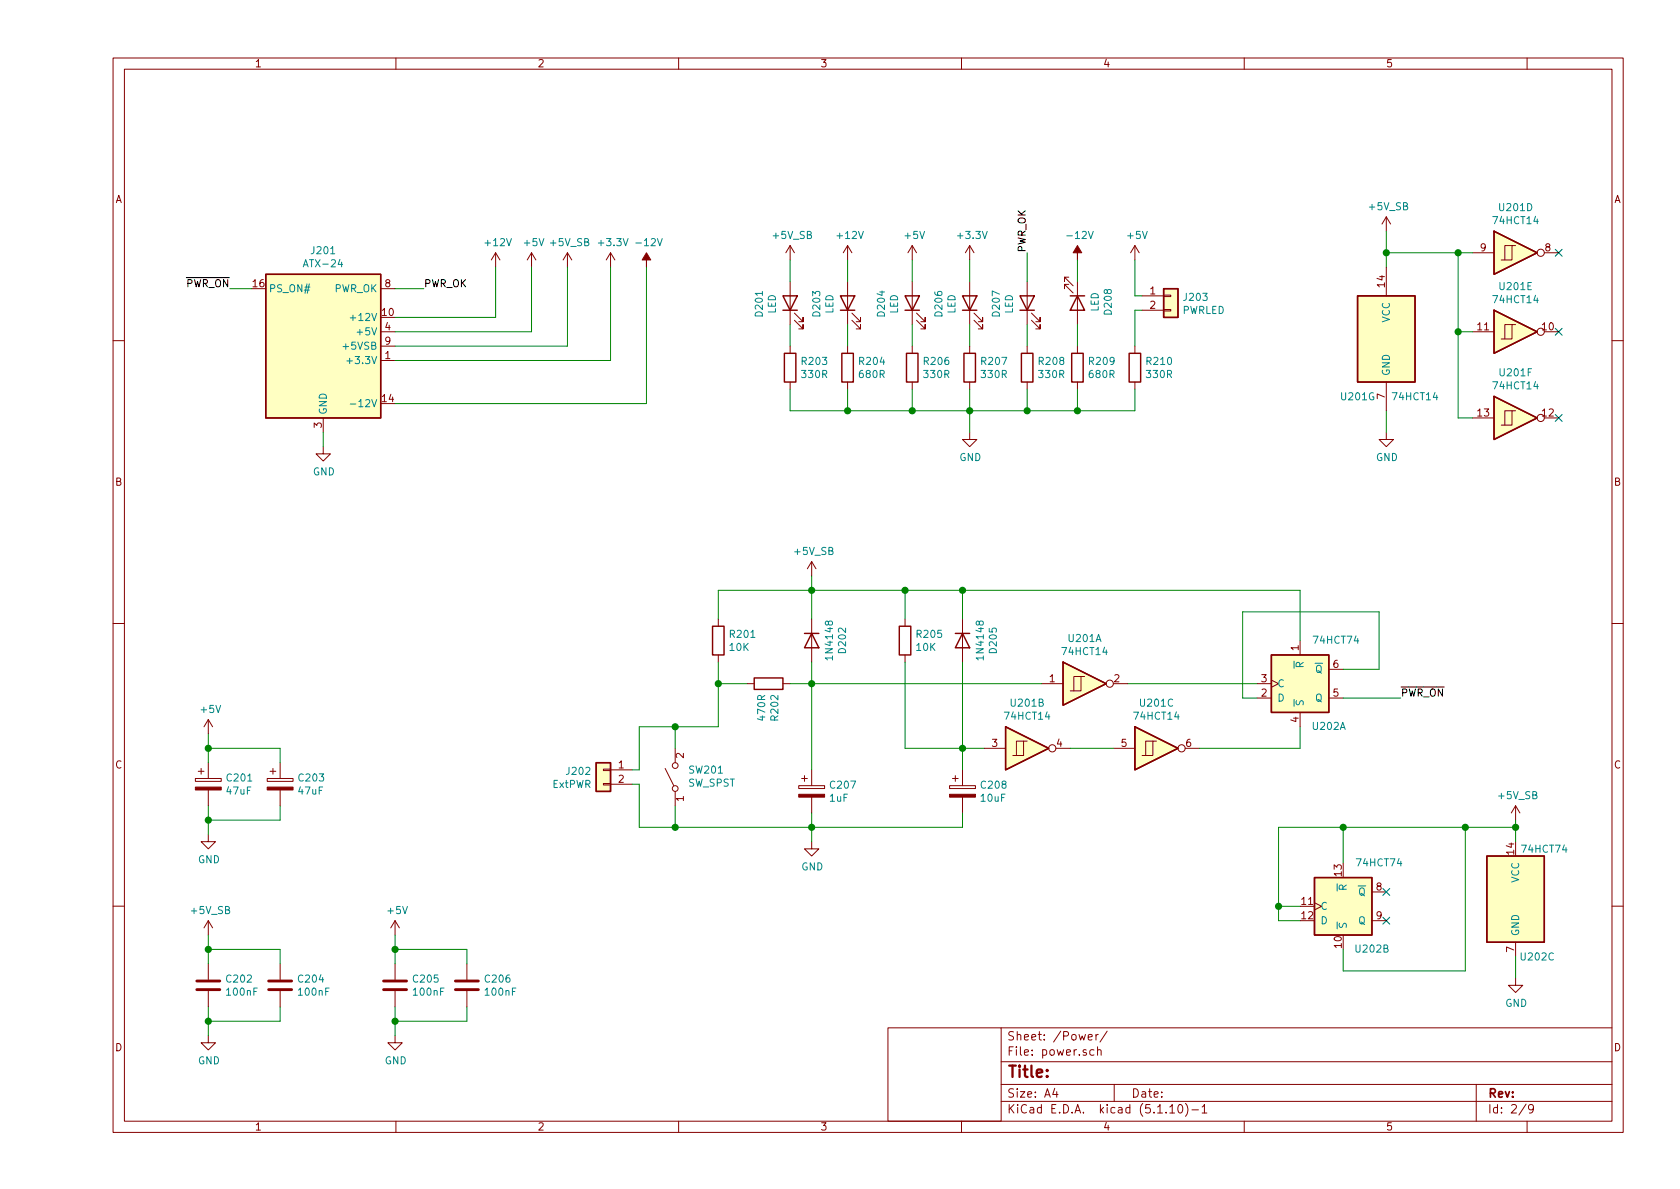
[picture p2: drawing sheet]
<svg xmlns="http://www.w3.org/2000/svg" width="297mm" height="210mm" viewBox="0 0 297 210" stroke-linecap="round" stroke-linejoin="round" font-family="sans-serif">
<g fill="none" stroke="#840000" stroke-width=".18">
<path d="M20 10.3h267v189.9h-267zM22 12.2h263v186.1h-263zM70 10.3v1.9M120 10.3v1.9M170 10.3v1.9M220 10.3v1.9M270 10.3v1.9M245.1 38.3v2.6M245.1 38.3l-.8 1.3M245.1 38.3l.8 1.3M67.3 58.7h2.5M67.3 51h2.5"/>
<path d="M87.6 44.7l-.7 1.3M87.6 44.7v2.5M87.6 44.7l.8 1.3M94 44.7l-.8 1.3M94 44.7v2.5M94 44.7l.7 1.3M100.3 44.7l-.7 1.3M100.3 44.7v2.5M100.3 44.7l.8 1.3M107.9 44.7l-.7 1.3M107.9 44.7v2.5M107.9 44.7l.8 1.3"/>
<path d="M139.7 43.4v2.6M139.7 49.8v7.6M139.7 43.4l-.8 1.3M139.7 43.4l.8 1.3M140.5 56.6l1.5 1.6v-.8v.8h-.8M140.5 55.4l1.5 1.5v-.8v.8h-.8M149.9 43.4v2.6M149.9 49.8v7.6M149.9 43.4l-.8 1.3M149.9 43.4l.7 1.3M150.6 56.6l1.5 1.6v-.8v.8h-.7M150.6 55.4l1.5 1.5v-.8v.8h-.7"/>
<path d="M161.3 43.4v2.6M161.3 49.8v7.6M161.3 43.4l-.8 1.3M161.3 43.4l.8 1.3M162.1 56.6l1.5 1.6v-.8v.8h-.8M162.1 55.4l1.5 1.5v-.8v.8h-.8M171.4 43.4v2.6M171.4 49.8v7.6M171.4 43.4l-.7 1.3M171.4 43.4l.8 1.3M172.2 56.6l1.5 1.6v-.8v.8h-.7M172.2 55.4l1.5 1.5v-.8v.8h-.7"/>
<path d="M181.6 49.8v7.6M182.4 56.6l1.5 1.6v-.8v.8h-.8M182.4 55.4l1.5 1.5v-.8v.8h-.8M189 49h-.8v.8v-.8l1.5 1.5M189 50.3h-.8v.7v-.7l1.5 1.5M190.5 49.8v7.6M200.7 43.4v2.6M200.7 43.4l-.8 1.3M200.7 43.4l.7 1.3M201.9 52.3h3.8M201.9 54.9h3.8M205.7 54.7h1.3v.3h-1.3z"/>
<path d="M205.7 52.2h1.3v.2h-1.3zM245.1 47.2v5.1M260.3 44.7h3.9M260.3 58.7h3.9M267.3 43.4h-1.2v2.6M267.3 57.4h-1.2v2.5M268 43.4h-.7v2.6h-1.9M268 57.4h-.7v2.5h-1.9M273 44.7h2.6M273 58.7h2.6M20 60.2h2M57.1 79v1.3h1.3l-1.3 1.2-1.2-1.2h1.2"/>
<path d="M57.1 73.9v2.5M67.3 63.7h2.5M67.3 61.2h2.5M139.7 61.2v1.3M139.7 67.6v1.2M149.9 61.2v1.3M149.9 67.6v1.2M161.3 61.2v1.3M161.3 67.6v1.2M171.4 76.4v1.3h1.3l-1.3 1.3-1.2-1.3h1.2M171.4 61.2v1.3M171.4 67.6v1.2"/>
<path d="M181.6 61.2v1.3M181.6 67.6v1.2M190.5 61.2v1.3M190.5 67.6v1.2M200.7 61.2v1.3M200.7 67.6v1.2M245.1 76.4v1.3h1.3l-1.3 1.3-1.3-1.3h1.3M245.1 67.6v5M260.3 73.9h3.9M267.3 72.6h-1.2v2.6M268 72.6h-.7v2.6h-1.9M273 73.9h2.6"/>
<path d="M285 60.2h2M143.5 99.3v2.5M143.5 99.3l-.8 1.3M143.5 99.3l.8 1.3M20 110.3h2M127 109.5v1.2M127 115.8v1.3M143.5 109.5v7.6M160 109.5v1.2M160 115.8v1.3M170.2 109.5v7.6M191.1 119.6h-1.2v2.6"/>
<path d="M191.8 119.6h-.7v2.6h-1.9M229.9 113.3v2.5M234.9 118.4h2.6M285 110.3h2M34.5 137.7h4.6v.5h-4.6zM35.1 136.4h1M35.6 135.9v1M36.8 127.2v2.6M36.8 134.9v2.8M36.8 139.7v2.8M36.8 127.2l-.7 1.3M36.8 127.2l.8 1.3"/>
<path d="M47.2 137.7h4.6v.5h-4.6zM47.8 136.4h1M48.3 135.9v1M49.5 134.9v2.8M49.5 139.7v2.8M106.7 138.6h1.2v.2h-1.2zM106.7 136h1.2v.3h-1.2zM107.9 136.1h3.9M107.9 138.7h3.9M117.6 135.9l1.5 3M119.4 132.3v2.6M119.4 139.9v2.6"/>
<path d="M132.1 120.9h1.2M138.4 120.9h1.3M141.2 138.9h4.6v.5h-4.6zM141.7 137.7h1M142.2 137.2v1M143.5 136.1v2.8M167.9 138.9h4.6v.5h-4.6zM168.4 137.7h1M168.9 137.2v1M170.2 136.1v2.8M174 132.3h3.8M181 131.1h-1.3v2.5"/>
<path d="M181.6 131.1h-.6v2.5h-1.9M184.1 120.9h3.9M186.7 132.3h2.5M196.8 120.9h2.6M196.8 132.3h3.9M203.8 131.1h-1.2v2.5M204.5 131.1h-.7v2.5h-1.9M209.5 132.3h2.6M222.2 120.9h2.6M222.2 123.4h2.6M224.8 120.3l1.3 .6-1.3 .6M229.9 126v2.5"/>
<path d="M234.9 123.4h2.6M36.8 147.6v1.2h1.3l-1.3 1.3-1.2-1.3h1.2M143.5 148.8v1.3h1.3l-1.3 1.3-1.3-1.3h1.3M143.5 141v2.8M170.2 141v2.8M232.4 159.6l1.3 .7-1.3 .6M242.6 157.7h2.5M268 142.5v2.5M268 142.5l-.8 1.3M268 142.5l.7 1.3M20 160.2h2M36.8 162.8l-.7 1.3"/>
<path d="M36.8 162.8v2.5M36.8 170.4v2.8M36.8 175.3v2.7M36.8 162.8l.8 1.3M49.5 170.4v2.8M49.5 175.3v2.7M69.8 162.8v2.5M69.8 170.4v2.8M69.8 175.3v2.7M69.8 162.8l-.7 1.3M69.8 162.8l.8 1.3M82.5 170.4v2.8"/>
<path d="M82.5 175.3v2.7M242.6 162.8h2.5M268 173v1.2h1.2l-1.2 1.3-1.3-1.3h1.3M268 166.6v2.6M285 160.2h2M36.8 183.1v1.3h1.3l-1.3 1.3-1.2-1.3h1.2M69.8 183.1v1.3h1.3l-1.3 1.3-1.2-1.3h1.2M70 198.3v1.9M120 198.3v1.9M157 181.8h20v16.5h-20zM170 198.3v1.9M177 194.8h108"/>
<path d="M177 191.8h108M177 187.8h108M177 181.8h108M186.5 192.5l-.4 1h1M186.8 193v1M192.4 183.4l.7-.1v-.3l-.5-.1-.2 .2 .1 .7h.6M193.4 185.7l-.4-.1-.3 .3 .1 .6 .2 .1 .4-.1M193.8 182.9v1M194.1 185.7l.2-.1 .3 .1 .1 .9M194.1 185.1v1.5M194.2 182.9l-.4 .2v.1M195.8 182.3l-1.3 2"/>
<path d="M197 191.8v3M206.8 195.8l.5-.5v1.5M206.8 196.8h.9M208.5 195.4l.1-.1a.8 .8 0 0 1 .5 .8 .8 .8 0 0 1-.5 .7 1 1 0 0 1-.1-1.4zM209.6 195.1a1.71 1.71 0 0 1 0 2.3M210.7 196.3h1.2M212.5 195.8l.5-.5v1.5M212.5 196.8h.9M220 198.3v1.9M261 191.8v6.5M269.8 195.2l-1.2 2M270 198.3v1.9"/>
<path d="M271.1 196l-.3 .3-.4-.1-.1-.2v-.4l.1-.2 .4-.1 .2 .2a1.19 1.19 0 0 1-.2 1.2l-.4 .1"/>
<circle cx="272.4" cy="58.7" r=".63"/>
<circle cx="272.4" cy="44.7" r=".63"/>
<circle cx="272.4" cy="73.9" r=".63"/>
<circle cx="119.4" cy="139.4" r=".51"/>
<circle cx="119.4" cy="135.4" r=".51"/>
<circle cx="186.1" cy="132.3" r=".63"/>
<circle cx="196.2" cy="120.9" r=".63"/>
<circle cx="208.9" cy="132.3" r=".63"/>
</g>
<g fill="none" stroke="#840000" stroke-width=".25">
<path d="M47 48.5h20.3v25.4h-20.3zM138.4 52.3h2.6l-1.3 2.6zM138.4 54.9h2.6M148.6 52.3h2.5l-1.2 2.6zM148.6 54.9h2.5M160 52.3h2.6l-1.3 2.6zM160 54.9h2.6M170.2 52.3h2.5l-1.3 2.6zM170.2 54.9h2.5M180.3 52.3h2.6l-1.3 2.6zM180.3 54.9h2.6M189.2 52.3h2.6"/>
<path d="M190.5 52.3l1.3 2.6h-2.6zM205.7 51h2.6v5.1h-2.6zM240 52.3h10.2v15.3h-10.2zM264.2 40.9l7.6 3.8-7.6 3.8zM264.2 54.9l7.6 3.8-7.6 3.8zM138.7 62.5h2v5.1h-2zM148.8 62.5h2.1v5.1h-2.1zM160.3 62.5h2v5.1h-2zM170.4 62.5h2.1v5.1h-2.1zM180.6 62.5h2v5.1h-2zM189.5 62.5h2v5.1h-2zM199.6 62.5h2.1v5.1h-2.1z"/>
<path d="M264.2 70.1l7.6 3.8-7.6 3.8zM126 110.7h2v5.1h-2zM133.3 119.9h5.1v2h-5.1zM142.2 112h2.6M143.5 112l1.3 2.5h-2.6zM159 110.7h2v5.1h-2zM168.9 112h2.5M170.2 112l1.2 2.5h-2.5zM188 117.1l7.6 3.8-7.6 3.8zM224.8 115.8h10.1v10.2h-10.1zM105.4 134.9h2.5v5h-2.5zM177.8 128.5l7.6 3.8-7.6 3.8z"/>
<path d="M200.7 128.5l7.6 3.8-7.6 3.8zM232.4 155.2h10.2v10.1h-10.2zM262.9 151.4h10.1v15.2h-10.1z"/>
</g>
<path d="M34.8 175h4.1M34.8 173.5h4.1M47.5 175h4.1M47.5 173.5h4.1M67.8 175h4.1M67.8 173.5h4.1M80.5 175h4.1M80.5 173.5h4.1" fill="none" stroke="#840000" stroke-width=".51"/>
<g fill="#ffffc2" stroke="#ffffc2" stroke-width=".18">
<path d="M240 52.3h10.2v15.3h-10.2z"/>
<path d="M264.2 40.9l7.6 3.8-7.6 3.8z"/>
<path d="M264.2 70.1l7.6 3.8-7.6 3.8z"/>
<path d="M264.2 54.9l7.6 3.8-7.6 3.8z"/>
<path d="M232.4 155.2h10.2v10.1h-10.2z"/>
<path d="M262.9 151.4h10.1v15.2h-10.1z"/>
<path d="M205.7 51h2.6v5.1h-2.6z"/>
<path d="M47 48.5h20.3v25.4h-20.3z"/>
<path d="M105.4 134.9h2.5v5h-2.5z"/>
<path d="M188 117.1l7.6 3.8-7.6 3.8z"/>
<path d="M224.8 115.8h10.1v10.2h-10.1z"/>
<path d="M200.7 128.5l7.6 3.8-7.6 3.8z"/>
<path d="M177.8 128.5l7.6 3.8-7.6 3.8z"/>
</g>
<g fill="#840000" stroke="#840000" stroke-width=".18">
<path d="M141.2 140.5h4.6v.5h-4.6z"/>
<path d="M114.3 44.7l.8 1.3h-.8v1.2v-1.2h-.8z"/>
<path d="M34.5 139.2h4.6v.5h-4.6z"/>
<path d="M190.5 43.4l.8 1.3h-.8v1.3v-1.3h-.8z"/>
<path d="M47.2 139.2h4.6v.5h-4.6z"/>
<path d="M167.9 140.5h4.6v.5h-4.6z"/>
</g>
<path d="M61.9 56.2h1M61.3 63.8h1M61.9 71.4h1" fill="none" stroke="#008484" stroke-width=".18"/>
<g fill="none" stroke="#008400" stroke-width=".18">
<path d="M40.6 51h3.8M69.8 51h5.1M87.6 47.2v8.9h-17.8M94 47.2v11.5h-24.2M100.3 47.2v14h-30.5M107.9 47.2v16.5h-38.1M114.3 47.2v24.2h-44.5M139.7 46v3.8M139.7 57.4v3.8M149.9 46v3.8M149.9 57.4v3.8M161.3 46v3.8"/>
<path d="M161.3 57.4v3.8M171.4 46v3.8M171.4 57.4v3.8M181.6 44.7v5.1M181.6 57.4v3.8M190.5 46v3.8M190.5 57.4v3.8M200.7 46v6.3h1.2M201.9 54.9h-1.2v6.3M245.1 40.9v6.3M245.1 44.7h15.2M257.8 44.7v29.2h2.5"/>
<path d="M257.8 58.7h2.5M57.1 76.4v2.6M139.7 68.8v3.8h61v-3.8M149.9 68.8v3.8M161.3 68.8v3.8M171.4 68.8v7.6M181.6 68.8v3.8M190.5 68.8v3.8M245.1 72.6v3.8M127 117.1v11.4h-14v7.6h-1.2M127 109.5v-5.1h102.9v8.9M143.5 101.8v7.7"/>
<path d="M143.5 117.1v19M160 117.1v15.2h14M160 104.4v5.1M170.2 104.4v5.1M170.2 117.1v19M237.5 118.4h6.3v-10.2h-24.1v15.2h2.5M36.8 132.3h12.7v2.6M36.8 129.8v5.1M111.8 138.7h1.2v7.6h57.2v-2.5M119.4 128.5v3.8M127 120.9h5.1M139.7 120.9h44.4"/>
<path d="M189.2 132.3h7.6M199.4 120.9h22.8M229.9 128.5v3.8h-17.8M237.5 123.4h10.1M36.8 142.5v5.1M49.5 142.5v2.5h-12.7M119.4 142.5v3.8M143.5 143.8v5M237.5 146.3v6.3M259.1 146.3v25.4h-21.6v-3.8M268 146.3h-41.9v16.5h3.8M268 145v3.8"/>
<path d="M36.8 167.9h12.7v2.5M36.8 165.3v5.1M36.8 178v5.1M49.5 178v2.6h-12.7M69.8 165.3v5.1M69.8 178v5.1M69.8 167.9h12.7v2.5M82.5 178v2.6h-12.7M226.1 160.3h3.8M268 169.2v3.8"/>
</g>
<g fill="#008400" stroke="#008400" stroke-width=".25">
<circle cx="36.8" cy="132.3" r=".51"/>
<circle cx="36.8" cy="145" r=".51"/>
<circle cx="171.5" cy="72.6" r=".51"/>
<circle cx="181.6" cy="72.6" r=".51"/>
<circle cx="190.5" cy="72.6" r=".51"/>
<circle cx="161.3" cy="72.6" r=".51"/>
<circle cx="149.9" cy="72.6" r=".51"/>
<circle cx="170.2" cy="132.3" r=".51"/>
<circle cx="36.8" cy="167.9" r=".51"/>
<circle cx="119.4" cy="128.5" r=".51"/>
<circle cx="127" cy="120.9" r=".51"/>
<circle cx="119.4" cy="146.3" r=".51"/>
<circle cx="257.8" cy="58.7" r=".51"/>
<circle cx="143.5" cy="146.3" r=".51"/>
<circle cx="257.8" cy="44.7" r=".51"/>
<circle cx="268" cy="146.3" r=".51"/>
<circle cx="143.5" cy="120.9" r=".51"/>
<circle cx="259.1" cy="146.3" r=".51"/>
<circle cx="143.5" cy="104.4" r=".51"/>
<circle cx="160" cy="104.4" r=".51"/>
<circle cx="245.1" cy="44.7" r=".51"/>
<circle cx="237.5" cy="146.3" r=".51"/>
<circle cx="226.1" cy="160.3" r=".51"/>
<circle cx="170.2" cy="104.4" r=".51"/>
<circle cx="69.9" cy="167.9" r=".51"/>
<circle cx="69.9" cy="180.6" r=".51"/>
<circle cx="36.8" cy="180.6" r=".51"/>
</g>
<path d="M275 58.1l1.2 1.2M275 44.1l1.2 1.2M276.2 58.1l-1.2 1.2M276.2 44.1l-1.2 1.2M275 73.3l1.2 1.2M276.2 73.3l-1.2 1.2M244.5 157.1l1.2 1.2M245.7 157.1l-1.2 1.2M244.5 162.2l1.2 1.2M245.7 162.2l-1.2 1.2" fill="none" stroke="#000084" stroke-width=".18"/>
<text font-size="2.8" fill="#840000" x="178" y="190.5">Title:</text>
<g font-size="2.1" fill="#840000">
<text x="178" y="184">Sheet: /Power/</text>
<text x="178" y="186.7">File: power.sch</text>
<text x="178" y="196.9">KiCad E.D.A. kicad (5.1.10)-1</text>
<text x="178" y="194.1">Size: A4</text>
<text x="200" y="194.1">Date:</text>
<text x="263" y="194.1">Rev:</text>
<text x="263" y="196.9">Id: 2/9</text>
</g>
<g font-size="1.8" fill="#840000">
<text x="45" y="11.9">1</text>
<text x="95" y="11.9">2</text>
<text x="145" y="11.9">3</text>
<text x="195" y="11.9">4</text>
<text x="245" y="11.9">5</text>
<text x="20.4" y="35.9">A</text>
<text x="285.4" y="35.9">A</text>
<text x="261.8" y="44.4">9</text>
<text x="273.2" y="44.4">8</text>
<text x="44.8" y="50.8">16</text>
<text x="68.1" y="50.8">8</text>
<text x="203.4" y="52.1">1</text>
<text x="244.9" y="50.7" transform="rotate(-90 244.9 50.7)">14</text>
<text x="67.6" y="55.9">10</text>
<text x="68.1" y="58.4">4</text>
<text x="203.4" y="54.6">2</text>
<text x="261.3" y="58.4">11</text>
<text x="272.7" y="58.4">10</text>
<text x="68.1" y="63.5">1</text>
<text x="68.1" y="61">9</text>
<text x="67.6" y="71.1">14</text>
<text x="244.9" y="70.6" transform="rotate(-90 244.9 70.6)">7</text>
<text x="56.9" y="75.7" transform="rotate(-90 56.9 75.7)">3</text>
<text x="261.3" y="73.7">13</text>
<text x="272.7" y="73.7">12</text>
<text x="20.4" y="85.9">B</text>
<text x="285.4" y="85.9">B</text>
<text x="229.6" y="115" transform="rotate(-90 229.6 115)">1</text>
<text x="235.7" y="118.1">6</text>
<text x="185.6" y="120.6">1</text>
<text x="197" y="120.6">2</text>
<text x="223" y="123.2">2</text>
<text x="223" y="120.6">3</text>
<text x="235.7" y="123.2">5</text>
<text x="229.6" y="127.7" transform="rotate(-90 229.6 127.7)">4</text>
<text x="20.4" y="135.9">C</text>
<text x="109.4" y="135.9">1</text>
<text x="120.9" y="134.1" transform="rotate(-90 120.9 134.1)">2</text>
<text x="175.4" y="132.1">3</text>
<text x="186.8" y="132.1">4</text>
<text x="198.3" y="132.1">5</text>
<text x="209.7" y="132.1">6</text>
<text x="285.4" y="135.9">C</text>
<text x="109.4" y="138.4">2</text>
<text x="120.9" y="141.7" transform="rotate(-90 120.9 141.7)">1</text>
<text x="237.2" y="154.9" transform="rotate(-90 237.2 154.9)">13</text>
<text x="267.7" y="151.1" transform="rotate(-90 267.7 151.1)">14</text>
<text x="230.2" y="160">11</text>
<text x="243.4" y="157.5">8</text>
<text x="230.2" y="162.6">12</text>
<text x="237.2" y="167.6" transform="rotate(-90 237.2 167.6)">10</text>
<text x="243.4" y="162.6">9</text>
<text x="267.7" y="168.4" transform="rotate(-90 267.7 168.4)">7</text>
<text x="20.4" y="185.9">D</text>
<text x="285.4" y="185.9">D</text>
<text x="45" y="199.9">1</text>
<text x="95" y="199.9">2</text>
<text x="145" y="199.9">3</text>
<text x="195" y="199.9">4</text>
<text x="245" y="199.9">5</text>
</g>
<g font-size="1.8" fill="#008484">
<text x="242.2" y="37.2">+5V_SB</text>
<text x="264.2" y="39.6">74HCT14</text>
<text x="265.2" y="37.3">U201D</text>
<text x="54.1" y="47.3">ATX-24</text>
<text x="55.2" y="45">J201</text>
<text x="85.9" y="43.5">+12V</text>
<text x="92.8" y="43.5">+5V</text>
<text x="97.4" y="43.5">+5V_SB</text>
<text x="106" y="43.5">+3.3V</text>
<text x="112.8" y="43.5">-12V</text>
<text x="136.8" y="42.3">+5V_SB</text>
<text x="148.2" y="42.3">+12V</text>
<text x="160.1" y="42.3">+5V</text>
<text x="169.5" y="42.3">+3.3V</text>
<text x="189" y="42.3">-12V</text>
<text x="199.4" y="42.3">+5V</text>
<text x="47.5" y="51.7">PS_ON#</text>
<text x="59" y="51.7">PWR_OK</text>
<text x="209.4" y="53.2">J203</text>
<text x="264.2" y="53.6">74HCT14</text>
<text x="265.3" y="51.3">U201E</text>
<text x="62.6" y="56.8">+12V</text>
<text x="63.6" y="59.3">+5V</text>
<text x="134.9" y="55.8" transform="rotate(-90 134.9 55.8)">D201</text>
<text x="137.2" y="55.5" transform="rotate(-90 137.2 55.5)">LED</text>
<text x="145" y="55.8" transform="rotate(-90 145 55.8)">D203</text>
<text x="147.3" y="55.5" transform="rotate(-90 147.3 55.5)">LED</text>
<text x="156.5" y="55.8" transform="rotate(-90 156.5 55.8)">D204</text>
<text x="158.8" y="55.5" transform="rotate(-90 158.8 55.5)">LED</text>
<text x="166.6" y="55.8" transform="rotate(-90 166.6 55.8)">D206</text>
<text x="168.9" y="55.5" transform="rotate(-90 168.9 55.5)">LED</text>
<text x="176.8" y="55.8" transform="rotate(-90 176.8 55.8)">D207</text>
<text x="179.1" y="55.5" transform="rotate(-90 179.1 55.5)">LED</text>
<text x="194.3" y="55.2" transform="rotate(-90 194.3 55.2)">LED</text>
<text x="196.6" y="55.5" transform="rotate(-90 196.6 55.5)">D208</text>
<text x="209" y="55.5">PWRLED</text>
<text x="245.7" y="57.1" transform="rotate(-90 245.7 57.1)">VCC</text>
<text x="61.1" y="61.8">+5VSB</text>
<text x="62.1" y="64.4">+3.3V</text>
<text x="141.9" y="64.5">R203</text>
<text x="152" y="64.5">R204</text>
<text x="163.5" y="64.5">R206</text>
<text x="173.6" y="64.5">R207</text>
<text x="183.8" y="64.5">R208</text>
<text x="192.7" y="64.5">R209</text>
<text x="202.8" y="64.5">R210</text>
<text x="141.9" y="66.8">330R</text>
<text x="152" y="66.8">680R</text>
<text x="163.5" y="66.8">330R</text>
<text x="173.6" y="66.8">330R</text>
<text x="183.8" y="66.8">330R</text>
<text x="192.7" y="66.8">680R</text>
<text x="202.8" y="66.8">330R</text>
<text x="237.2" y="70.8">U201G</text>
<text x="245.7" y="66.5" transform="rotate(-90 245.7 66.5)">GND</text>
<text x="246.4" y="70.8">74HCT14</text>
<text x="264.2" y="68.9">74HCT14</text>
<text x="265.3" y="66.5">U201F</text>
<text x="57.8" y="73.4" transform="rotate(-90 57.8 73.4)">GND</text>
<text x="63.1" y="72">-12V</text>
<text x="169.6" y="81.5">GND</text>
<text x="243.3" y="81.5">GND</text>
<text x="55.3" y="84.1">GND</text>
<text x="140.6" y="98.1">+5V_SB</text>
<text x="129.2" y="112.8">R201</text>
<text x="162.2" y="112.8">R205</text>
<text x="189" y="113.5">U201A</text>
<text x="232.4" y="113.8">74HCT74</text>
<text x="129.1" y="115.1">10K</text>
<text x="147.3" y="116.4" transform="rotate(-90 147.3 116.4)">1N4148</text>
<text x="149.6" y="115.4" transform="rotate(-90 149.6 115.4)">D202</text>
<text x="162.1" y="115.1">10K</text>
<text x="173.9" y="116.4" transform="rotate(-90 173.9 116.4)">1N4148</text>
<text x="176.3" y="115.4" transform="rotate(-90 176.3 115.4)">D205</text>
<text x="188" y="115.8">74HCT14</text>
<text x="230.5" y="118.1" transform="rotate(-90 230.5 118.1)">R</text>
<text x="232.6" y="119">Q</text>
<text x="178.9" y="125">U201B</text>
<text x="201.7" y="125">U201C</text>
<text x="225.8" y="124.1">D</text>
<text x="225.8" y="121.5">C</text>
<text x="230.5" y="125" transform="rotate(-90 230.5 125)">S</text>
<text x="232.6" y="124.1">Q</text>
<text x="35.6" y="126.1">+5V</text>
<text x="135.3" y="127.3" transform="rotate(-90 135.3 127.3)">470R</text>
<text x="137.6" y="127.3" transform="rotate(-90 137.6 127.3)">R202</text>
<text x="177.8" y="127.3">74HCT14</text>
<text x="200.7" y="127.3">74HCT14</text>
<text x="232.2" y="129.1">U202A</text>
<text x="100.3" y="137">J202</text>
<text x="121.9" y="136.8">SW201</text>
<text x="40.2" y="140.5">47uF</text>
<text x="40.2" y="138.2">C201</text>
<text x="52.9" y="140.5">47uF</text>
<text x="52.9" y="138.2">C203</text>
<text x="97.7" y="139.3">ExtPWR</text>
<text x="121.6" y="139.1">SW_SPST</text>
<text x="146.7" y="141.8">1uF</text>
<text x="146.9" y="139.5">C207</text>
<text x="173.5" y="141.8">10uF</text>
<text x="173.6" y="139.5">C208</text>
<text x="265" y="141.3">+5V_SB</text>
<text x="35" y="152.6">GND</text>
<text x="141.7" y="153.9">GND</text>
<text x="240.1" y="153.2">74HCT74</text>
<text x="269.3" y="150.8">74HCT74</text>
<text x="33.9" y="161.6">+5V_SB</text>
<text x="68.6" y="161.6">+5V</text>
<text x="233.4" y="160.9">C</text>
<text x="238.1" y="157.5" transform="rotate(-90 238.1 157.5)">R</text>
<text x="240.2" y="158.4">Q</text>
<text x="268.6" y="156.1" transform="rotate(-90 268.6 156.1)">VCC</text>
<text x="233.4" y="163.4">D</text>
<text x="238.1" y="164.3" transform="rotate(-90 238.1 164.3)">S</text>
<text x="240.2" y="163.4">Q</text>
<text x="268.6" y="165.6" transform="rotate(-90 268.6 165.6)">GND</text>
<text x="40.2" y="173.8">C202</text>
<text x="52.9" y="173.8">C204</text>
<text x="73.2" y="173.8">C205</text>
<text x="85.9" y="173.8">C206</text>
<text x="239.8" y="168.4">U202B</text>
<text x="269" y="169.8">U202C</text>
<text x="40.2" y="176.1">100nF</text>
<text x="52.9" y="176.1">100nF</text>
<text x="73.2" y="176.1">100nF</text>
<text x="85.9" y="176.1">100nF</text>
<text x="266.1" y="178">GND</text>
<text x="35" y="188.2">GND</text>
<text x="68" y="188.2">GND</text>
</g>
<g font-size="1.8">
<text x="181.4" y="44.7" transform="rotate(-90 181.4 44.7)">PWR_OK</text>
<text x="32.9" y="50.8">PWR_ON</text>
<text x="74.9" y="50.8">PWR_OK</text>
<text x="247.6" y="123.2">PWR_ON</text>
</g>
</svg>
